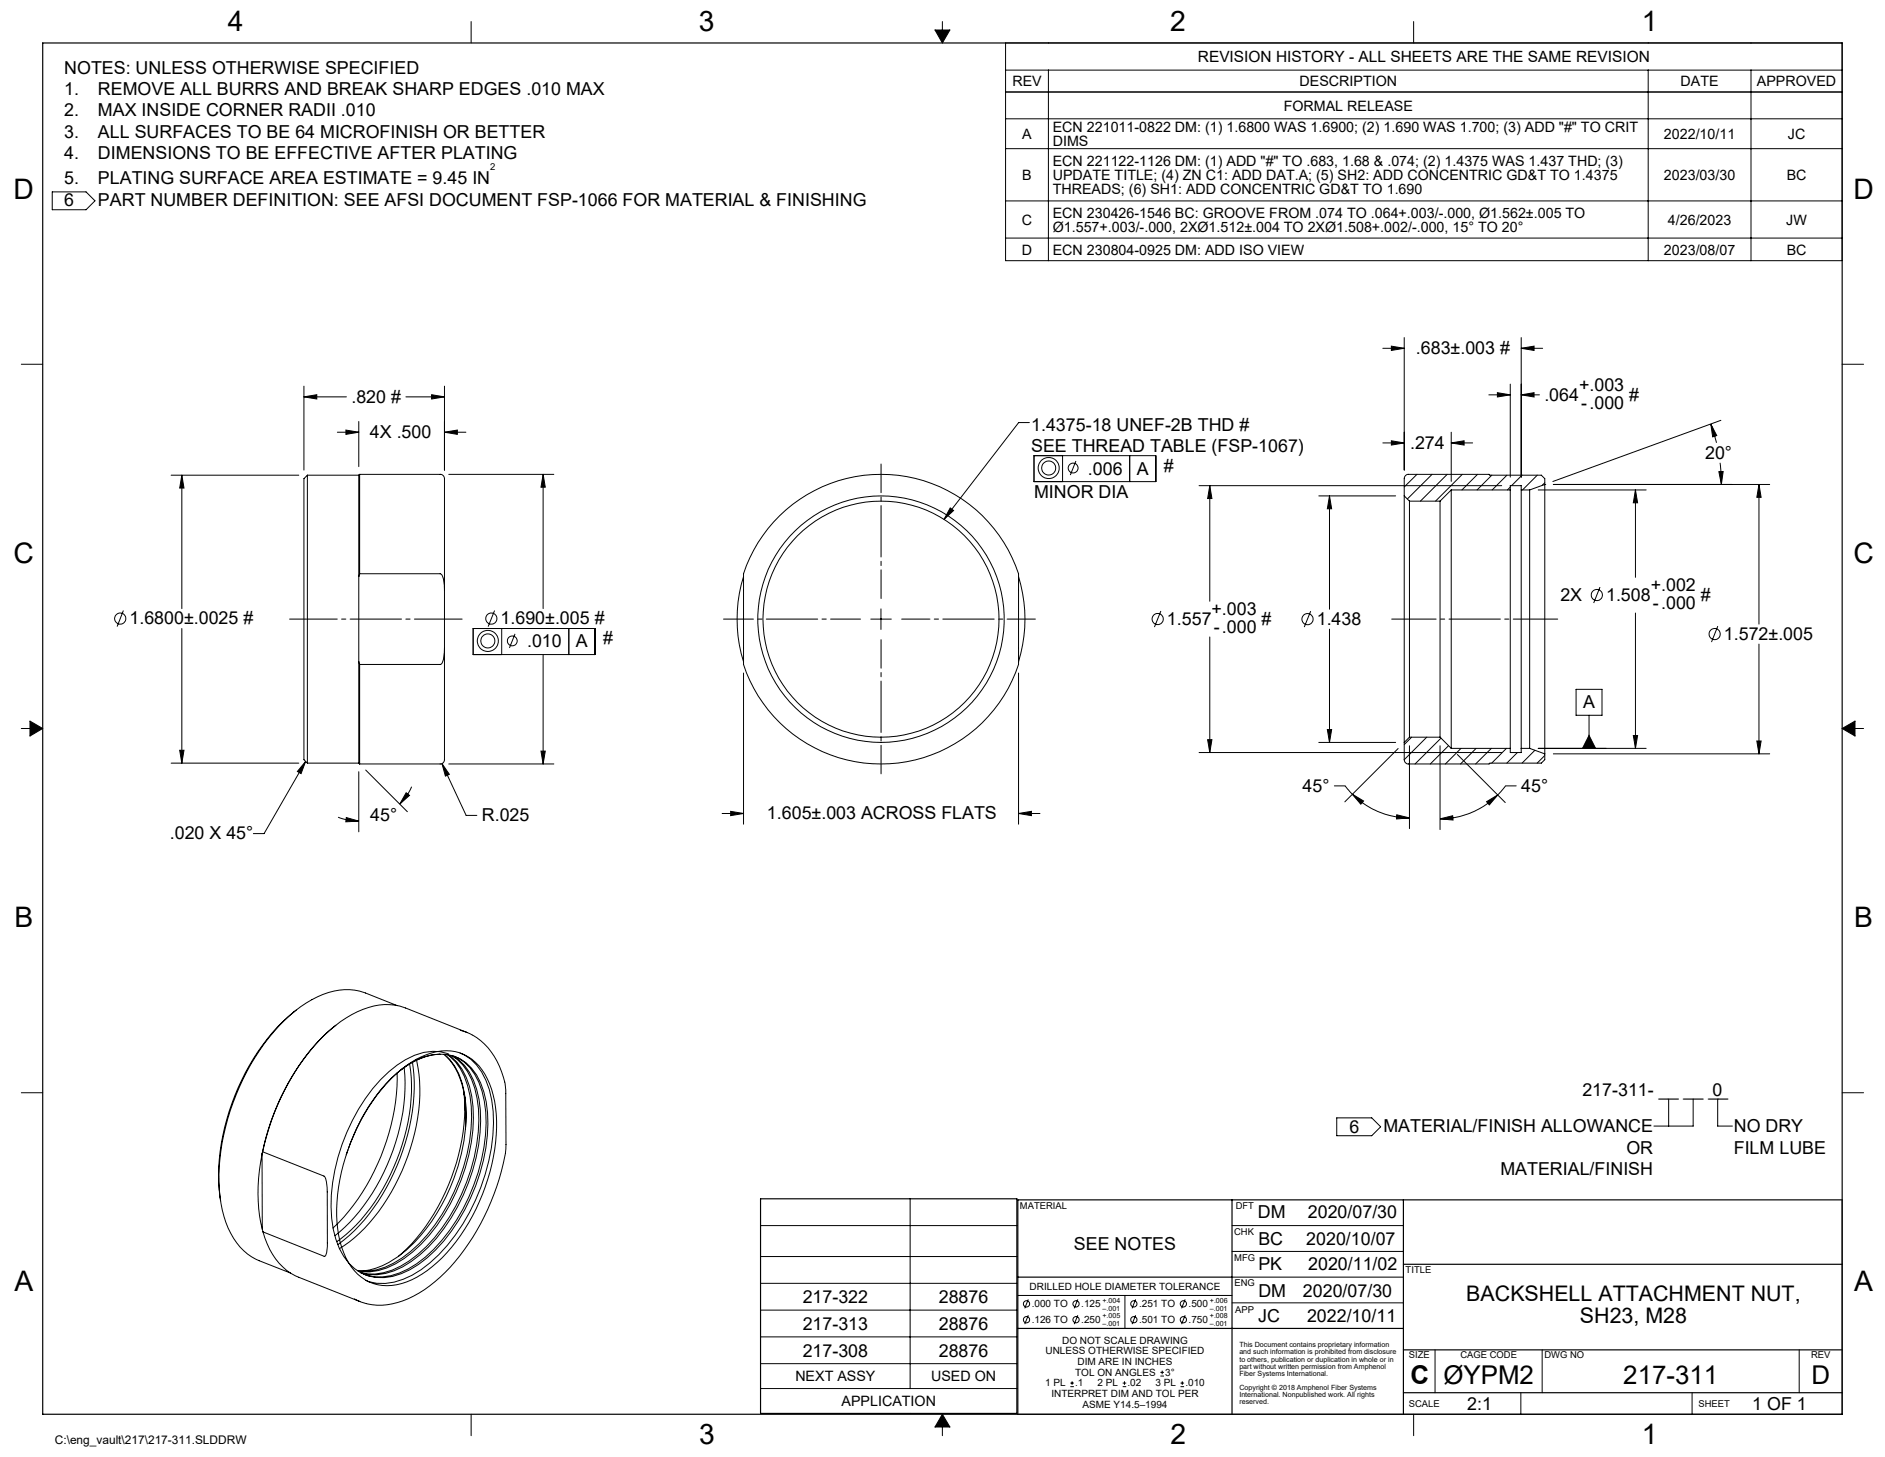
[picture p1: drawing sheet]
<svg xmlns="http://www.w3.org/2000/svg" width="559mm" height="432mm" viewBox="0 0 559 432" stroke-linecap="round" stroke-linejoin="round" font-family="sans-serif">
<g fill="none" stroke="#000" stroke-width=".3">
<path d="M139.7 6.4v6.3M277.2 8.9h4.4l-2.2 3.8zM279.4 6.4v2.5M298.1 12.7h248v64.6h-248zM419.1 6.4v6.3M298.1 27.3h248M298.1 20.8h248M298.1 35.2h248M310.8 20.8v56.5M488.6 20.8v56.5M519.1 20.8v56.5M15.5 56.9h10l2.7 2.6-2.7 2.7h-10z"/>
<path d="M298.1 44.1h248M298.1 59.5h248M298.1 70.6h248M6.3 107.9h6.4M90.1 117.6l3.8-.6v1.3zM90.1 114.4v24.9M90.1 117.6h12.6M120.3 117.6h11.5M128 117l3.8 .6-3.8 .7zM131.8 114.4v24.9M409.9 103.2h6.4M412.5 102.6l3.8 .6-3.8 .7z"/>
<path d="M416.3 100v39.3M441.4 117h6.3M443.9 116.4l3.8 .6-3.8 .7zM447.7 113.8v27.6M451 100v41.4M451 117h5.4M451 103.2h6.3M451 117l3.8-.6v1.3zM451 103.2l3.8-.6v1.3zM546.1 107.9h6.3M100 128.1h6.4M102.6 127.5l3.8 .6-3.8 .6z"/>
<path d="M106.4 124.9v13.4M131.8 128.1l3.8-.6v1.2zM131.8 128.1h6.3M305.2 125.2h-3.2l-22.1 28.7M306.5 135h36.1v7.7h-36.1zM315 135v7.7M318.9 136.6l-1.6 4.2M334.9 135v7.7M409.9 131.3h6.4M412.5 130.6l3.8 .7-3.8 .6zM430.2 131.3l3.8-.7v1.3zM430.2 128.1v14.6"/>
<path d="M430.2 131.3h6.4M507.2 125.7l1.7 3.4-1.2 .4zM507.2 125.7l1.6 5.5M509.6 139.8l1.2-.1-.5 3.9zM509.9 137.2l.4 6.4M510.2 124.6l-49.9 18.1M50.7 140.8h37.9M53.9 140.8l.6 3.8h-1.2zM53.9 140.8v39.6M91.1 140.8v85.4M91.1 140.8l-1 1.1v83.2l1 1.1M91.1 140.8h15.3"/>
<path d="M106.4 140.8v30.1M106.6 140.6h23.9a1.55 1.55 0 0 1 1.3 2.2v32.1M106.6 140.6v29.4M106.6 140.6l-.2 .2M133 140.6h31.2M161 140.6l.6 3.8h-1.2zM161 140.6v39.8M231.1 152.8a42.9 42.9 0 0 1 70.8 17.4v26.5a42.8 42.8 0 0 1-40.7 29.7 42.8 42.8 0 0 1-40.8-29.6v-26.5a40 40 0 0 1 10.7-17.5zM281.7 150.5l1 .8-2.8 2.6zM355.5 143.9h89.7M358.6 143.9l.7 3.8h-1.3zM358.6 143.9v34.3"/>
<path d="M390.9 147h22.8M394.1 147v33.6M394.1 147l.7 3.8h-1.3zM416.3 147v73M416.3 147l1.5 1.5M417.8 148.5v70M417.8 148.5h9.1M420.1 140.6l-3.8 3.7M424.5 140.6l-7.3 7.3M426.9 148.5v70M429 140.6l-7.9 7.9M430.2 145.2v76.6"/>
<path d="M430.2 145.2h17.5M430.2 145.2l-3.3 3.3M433.5 140.6l-7.9 7.9M438 140.6l-4.6 4.6M442.2 140.8l-4.3 4.4M446.7 140.8l-4.4 4.4M447.7 145.2v76.6M447.7 145.2v-1.3h3.3v1.3M447.7 144.4l-.8 .8M451 145.2v76.6M451 145.2h2.5M451.2 140.8l-3.1 3.1"/>
<path d="M453.5 145.2v76.6M455.7 140.8l-4.4 4.4M456 145.2h32M457.9 143.6v-1.7l-1-1.1h-15.2l-.3-.2h-23.9a1.26 1.26 0 0 0-1.2 1.3v5.1M457.9 143.6v79.8M457.9 143.6l-4.4 1.6M457.9 143.1l-.7 .7M457.9 143.6h.1M460.5 143.6h64.1M484.8 145.2v25.9M484.8 145.2l.7 3.8h-1.3zM521.4 143.6v41.4"/>
<path d="M521.4 143.6l.7 3.8h-1.3zM106.4 170.9v25.2M106.6 170l24 .1a1.77 1.77 0 0 1 .9 1.5l.3 3.3M106.6 170l-.2 .9M131.8 174.9v17.2M220.4 170.9a42.7 42.7 0 0 0 0 25.2M301.9 170.9a42.7 42.7 0 0 1 0 25.2M474.3 174l-1.9 4.7M36.6 180.9l-1.9 4.8M53.9 186.3v39.9M106.4 196.1v30.1M106.4 196.1l.2 .8"/>
<path d="M106.6 196.9v29.5M131.8 192.1v31.5a2.36 2.36 0 0 1-.8 2.7l-24.4 .1M131.8 192.1a6.3 6.3 0 0 1-1.1 4.8h-24.1M140.3 186.3h36.1v7.7h-36.1zM146.6 180.9l-1.9 4.8M148.7 186.3v7.7M152.7 187.9l-1.7 4.1M161 194v32.4M168.6 186.3v7.7M220.4 199.5v44.8M258.1 183.5h6.1M261.2 180.4v6.1"/>
<path d="M301.9 199.5v44.8M344.1 181.1l-1.9 4.7M358.6 188.8v34.2M388.5 181.1l-1.9 4.7M394.1 186.4v33.6M484.8 181.7v40.1M509.2 185.6l-1.8 4.7M521.4 190.9v32.5M6.3 215.9h2.6M8.9 213.7l3.8 2.2-3.8 2.2zM358 219.2h1.3l-.7 3.8zM393.5 216.2h1.3l-.7 3.8z"/>
<path d="M417.8 218.5l-1.5 1.5M417.8 218.5h9.1M418.5 218.5l-2.2 2.2M422.9 218.5l-6.6 6.6M426.9 218.5l3.3 3.3M427.2 218.8l-7.7 7.6M467.2 204.3h7.7v7.7h-7.7zM471.1 217.9l1.9 3.9h-3.9zM471.1 212v9.8M484.2 218h1.3l-.7 3.8zM520.8 219.6h1.3l-.7 3.8zM546.1 215.9l3.8-2.2v4.4z"/>
<path d="M549.9 215.9h2.5M50.7 226.2h37.9M53.3 222.4h1.2l-.6 3.8zM90.6 225.7l-1.3 3.6-1.1-.7zM90.6 225.7l-12.3 21.4h-3.2M91.1 226.2h15.3M106.4 226.2l.2 .2M106.4 228.7v17.8M108.4 228.2l12.4 12.4M120.4 234.9l1 .8-2.9 2.6zM122 233.2l-1.5 2.7-2 2.4M131 226.3l2.2 3.2-1.2 .5z"/>
<path d="M131 226.3l7.2 15.4h3.2M133 226.4h31.2M160.4 222.6h1.2l-.6 3.8zM355.5 223h89.7M390.9 220h22.8M395.6 232.9h3.1l2.2 2.5M400.9 235.4l3.3 2-.8 .9zM400.9 235.4a23.7 23.7 0 0 0 16.9 7M414.5 221.8l-15.8 15.8M416.3 220v5.1M417.8 221v24.6M426.9 221v24.9"/>
<path d="M429.4 221l-5.4 5.4M430.2 221.8h17.5M432 223.6l14.2 14.2M433.1 221.8l-4.6 4.6M437.6 221.8l-4.6 4.6M440.7 237.6l3.3-2-2.5 2.9zM442.1 221.8l-4.7 4.6M444 235.6a24.3 24.3 0 0 1-17.1 7.1M446.6 221.8l-4.4 4.4M447.7 221.8v1.2h3.3v-1.2M449.5 232.9h-3.2l-2.3 2.7M449.8 223l-3.1 3.2"/>
<path d="M451 221.8h2.5M451.1 221.8l-.1 .1M453.5 221.8l4.4 1.6M455 222.4l-3.8 3.8M456 221.8h32M457.9 223.4v1.7l-1 1.1h-15.2l-.3 .2h-23.9a1.26 1.26 0 0 1-1.2-1.3M457.9 223.9l-2.2 2.3M460.5 223.4h64.1M100.2 242.2l3 .9 3.2 .2M102.7 242.3l3.7 1-3.9 .3zM214.1 241.1h6.3M216.6 240.5l3.8 .6-3.8 .6z"/>
<path d="M301.9 241.1l3.9-.6v1.2zM301.9 241.1h6.4M414.1 241.5l3.7 .9-3.8 .3zM426.9 242.7l3.7-.9 .1 1.2zM87.8 299.4a62.1 62.1 0 0 0-20.6 32.3 55.1 55.1 0 0 0-1.8 24.1M117.7 298l-9.4-3.7a18.2 18.2 0 0 0-15.8 2 51.3 51.3 0 0 0-19.3 21.2 66.1 66.1 0 0 0-8 37.1 24.8 24.8 0 0 0 8.2 17.1l3.4 1.9 9.3 3.7M99.6 303.8a64.6 64.6 0 0 0-20.8 33.4l-1.1 4.8M115.9 319.7a25.7 25.7 0 0 1 15-8.2 13.3 13.3 0 0 1 13.6 8.2 37.4 37.4 0 0 1 1.8 23.2 57.3 57.3 0 0 1-18.2 32.5 19.9 19.9 0 0 1-16.1 5.4 14.2 14.2 0 0 1-10.1-9.6 40.8 40.8 0 0 1-.7-23.9 59.2 59.2 0 0 1 14.7-27.6zM117.7 318a64.1 64.1 0 0 1-19 45.9M119.8 316.4a60.6 60.6 0 0 1-19.1 48.7l-1.4 1.1M121.4 315.3a58 58 0 0 1-7.9 37 47.4 47.4 0 0 1-13.7 15.7M122.3 314.8a60.2 60.2 0 0 1-7.8 37.2 49.8 49.8 0 0 1-14.3 16.9"/>
<path d="M123.5 314.2a50.8 50.8 0 0 1-2.6 28.3 56.5 56.5 0 0 1-17.3 25.6l-3 2M130.4 312.4a20.1 20.1 0 0 0-12.5 5.5 51.6 51.6 0 0 0-14.5 22.3M130.4 312.4a21 21 0 0 0-12 5M131.6 312.5a20.5 20.5 0 0 1 6.3 14l.2 3.9-.1 4.2M131.8 312.5a20.4 20.4 0 0 1 6.3 14.7l.1 3.3-.2 4.1M132.5 312.5a17.4 17.4 0 0 1 6.8 12.2 53.5 53.5 0 0 1-8.2 35.2 38.6 38.6 0 0 1-17 15.7 14.7 14.7 0 0 1-8.1 1M132.9 312.6a17.3 17.3 0 0 1 6.9 12.3 53.5 53.5 0 0 1-8.2 35.2 38.6 38.6 0 0 1-16.9 15.7 14.5 14.5 0 0 1-8.5 .9M133 312.4a14.3 14.3 0 0 0-12.8 1.6 44.8 44.8 0 0 0-17.4 21.5 51 51 0 0 0-4 28.7 18.1 18.1 0 0 0 8.2 13.1 15.3 15.3 0 0 0 14.5-1 45.3 45.3 0 0 0 18-21.3 50.5 50.5 0 0 0 4.6-28.4 19.6 19.6 0 0 0-5.9-11.6 11.5 11.5 0 0 0-7.8-2.6M133.8 312.8a17.1 17.1 0 0 1 7.6 12.7 51.9 51.9 0 0 1-6.3 31.9 43.7 43.7 0 0 1-16.3 17.8 16.5 16.5 0 0 1-11.9 2M134.1 312.9a14.9 14.9 0 0 1 7.2 9.9 42.6 42.6 0 0 1-1.2 24.1 54.2 54.2 0 0 1-15.7 25 20.7 20.7 0 0 1-15.1 5.9l-2.1-.5M134.6 313.1a14.5 14.5 0 0 1 8.3 10.3 45.8 45.8 0 0 1-2.5 27.8 50.5 50.5 0 0 1-16.9 23.3 17.5 17.5 0 0 1-14.9 3.4l-.9-.4M136.4 312.1a15.3 15.3 0 0 1 8.7 10.8 44.7 44.7 0 0 1-1.3 25.2 56.1 56.1 0 0 1-16.3 26.2 21.8 21.8 0 0 1-15.8 6l-3.3-.9"/>
<path d="M136.5 305.3l3.5 1.4M138.4 306l-18.2-7.3a17.5 17.5 0 0 0-14.3 1.2 46.9 46.9 0 0 0-18.6 18.1 73 73 0 0 0-9.4 23.3M140.1 306.8a21.3 21.3 0 0 1 9.8 17.3l.1 15.1a54.3 54.3 0 0 1-5.4 19.2 57.8 57.8 0 0 1-18.8 23.8 21.6 21.6 0 0 1-17.1 4.2M6.3 323.8h6.4M137.5 323.8l.5 5.4-.4-5.2M137.5 323.8a61.2 61.2 0 0 1-14 43.1l-2.8 3.1-2.6 2.3M138 334.6a56.4 56.4 0 0 1-17.6 36 22.4 22.4 0 0 1-13.8 6.1M396.3 331.3h10.3l2.7 2.6-2.7 2.7h-10.3zM494.7 325.8v7.9M501.9 325.8v7.9h-11.6M509.2 325.8v7.9h4.4M546.1 323.8h6.3"/>
<path d="M77.7 342a50.5 50.5 0 0 0 .1 22.3M77.7 342l.1 22.3M77.9 341.3l18.4 7.5a9.6 9.6 0 0 1 .7 4.4v15.2a4.9 4.9 0 0 1-.8 3.9l-18.2-7.2M77.9 341.3l-.2 .7M103.2 340.8l-.6 1.4M269.8 355.3v56.2M546.1 355.6v63.5h-244.4M77.8 364.3l.2 .8M78 365.1a19.2 19.2 0 0 0 10.5 13.4l18.2 7.2M225.5 363.2h75.9M225.5 372.4h75.9M365.2 363.2h50.8"/>
<path d="M365.2 370.9h50.8M365.2 378.5h50.8M105.1 385l3.5 1.4M225.5 380.3h75.9M225.5 388.3h75.9M225.5 396.2h75.9M301.7 383.9h63.5M304.8 385.1l-1 2.6M304.8 389.8l-1 2.6M319.5 385.1l-1 2.6M319.5 389.8l-1 2.6M333.5 383.9v9.8"/>
<path d="M336.7 385.1l-1.1 2.6M336.7 389.8l-1.1 2.6M351.3 385.1l-1 2.6M351.3 389.8l-1 2.6M365.2 386.1h50.8M139.7 419.1v6.4M225.5 404.1h75.9M225.5 411.5h75.9M279.4 419.1l2.2 3.8h-4.4zM317.3 411h1M317.3 409.9h1M317.8 409.4v1"/>
<path d="M332.8 411h1.1M332.8 409.9h1.1M333.3 409.4v1M344 407.8h1.1M344 406.7h1.1M344.5 406.2v1.1M350 411h1M350 409.9h1M350.5 409.4v1M419.1 419.1v6.4M425.4 400v12.7M450.9 412.7v6.4"/>
<path d="M457.2 400v12.7M501.6 412.7v6.4M533.4 400v12.7M279.4 422.9v2.6"/>
<circle cx="310.9" cy="138.7" r="2.07"/>
<circle cx="310.9" cy="138.7" r="3.1"/>
<circle cx="318.1" cy="138.7" r="1.45"/>
<circle cx="473.4" cy="176.3" r="1.66"/>
<circle cx="35.6" cy="183.3" r="1.65"/>
<circle cx="144.6" cy="189.9" r="2.07"/>
<circle cx="144.6" cy="190" r="3.1"/>
<circle cx="145.7" cy="183.3" r="1.66"/>
<circle cx="151.9" cy="189.9" r="1.45"/>
<circle cx="261.2" cy="183.5" r="35"/>
<circle cx="261.2" cy="183.5" r="36.5"/>
<circle cx="343.2" cy="183.5" r="1.65"/>
<circle cx="387.6" cy="183.5" r="1.65"/>
<circle cx="508.3" cy="187.9" r="1.66"/>
<circle cx="304.3" cy="391.1" r=".92"/>
<circle cx="304.3" cy="386.4" r=".92"/>
<circle cx="319" cy="391.1" r=".92"/>
<circle cx="319" cy="386.4" r=".92"/>
<circle cx="336.1" cy="391.1" r=".93"/>
<circle cx="336.1" cy="386.4" r=".92"/>
<circle cx="350.8" cy="391.1" r=".93"/>
<circle cx="350.8" cy="386.4" r=".92"/>
</g>
<path d="M12.7 12.7h533.4v406.4h-533.4zM225.5 355.3h75.9v63.6h-75.9zM365.2 355.6v63.5M416 355.6v63.5M546.1 355.6h-244.4v63.5M301.7 378.5h63.5M416 374.7h130.1M301.7 393.7h114.3M416 412.7h130.1M416 400h130.1" fill="none" stroke="#000" stroke-width=".35"/>
<path d="M8.9 213.7v4.4l3.8-2.2zM546.1 215.9l3.8 2.2v-4.4zM277.2 8.9l2.2 3.8 2.2-3.8zM279.4 419.1l-2.2 3.8h4.4z" fill-rule="evenodd" fill="#000"/>
<path d="M261.2 177.4v-39.9" fill="none" stroke="#000" stroke-width=".3" stroke-dasharray="15.2 1.3 1.3 1.3" stroke-dashoffset="6.7"/>
<path d="M255.1 183.5h-40.6" fill="none" stroke="#000" stroke-width=".3" stroke-dasharray="15.2 1.3 1.3 1.3" stroke-dashoffset="6.4"/>
<path d="M261.2 189.6v39.7M267.3 183.5h39.6" fill="none" stroke="#000" stroke-width=".3" stroke-dasharray="15.2 1.3 1.3 1.3" stroke-dashoffset="6.8"/>
<path d="M85.8 183.5h51.2" fill="none" stroke="#000" stroke-width=".3" stroke-dasharray="15.2 1.3 1.3 1.3" stroke-dashoffset="1.1"/>
<path d="M412.6 183.5h49.2" fill="none" stroke="#000" stroke-width=".3" stroke-dasharray="15.2 1.3 1.3 1.3" stroke-dashoffset="2.1"/>
<g fill="#000">
<path d="M53.9 140.8l.6 3.8h-1.2zM53.3 222.4h1.2l-.6 3.8zM161 140.6l.6 3.8h-1.2zM160.4 222.6h1.2l-.6 3.8zM90.1 117.6l3.8-.6v1.3zM128 117l3.8 .6-3.8 .7zM131.8 128.1l3.8-.6v1.2zM102.6 127.5l3.8 .6-3.8 .6zM102.7 242.3l3.7 1-3.9 .3zM120.4 234.9l1 .8-2.9 2.6zM90.6 225.7l-1.3 3.6-1.1-.7zM131 226.3l1 3.7 1.2-.5zM216.6 240.5l3.8 .6-3.8 .6zM301.9 241.1l3.9-.6v1.2zM400.9 235.4l3.3 2-.8 .9zM414.1 241.5l3.7 .9-3.8 .3zM426.9 242.7l3.7-.9 .1 1.2zM440.7 237.6l3.3-2-2.5 2.9zM394.1 147l.7 3.8h-1.3zM393.5 216.2h1.3l-.7 3.8zM358.6 143.9l.7 3.8h-1.3zM358 219.2h1.3l-.7 3.8zM412.5 130.6l3.8 .7-3.8 .6zM430.2 131.3l3.8-.7v1.3zM451 117l3.8-.6v1.3zM443.9 116.4l3.8 .6-3.8 .7zM412.5 102.6l3.8 .6-3.8 .7zM451 103.2l3.8-.6v1.3zM484.8 145.2l.7 3.8h-1.3zM484.2 218h1.3l-.7 3.8z"/>
<path d="M281.7 150.5l1 .8-2.8 2.6zM471.1 217.9l1.9 3.9h-3.9z"/>
<path d="M509.6 139.8l1.2-.1-.5 3.9zM507.2 125.7l1.7 3.4-1.2 .4zM521.4 143.6l.7 3.8h-1.3zM520.8 219.6h1.3l-.7 3.8z"/>
</g>
<g font-size="8.4">
<text x="67.5" y="9.3">4</text>
<text x="207.2" y="9.3">3</text>
<text x="346.9" y="9.3">2</text>
<text x="486.8" y="9.3">1</text>
<text x="4" y="58.9">D</text>
<text x="549.4" y="58.9">D</text>
<text x="4" y="166.9">C</text>
<text x="549.4" y="166.9">C</text>
<text x="4.3" y="274.6">B</text>
<text x="549.7" y="274.6">B</text>
<text x="4.3" y="382.6">A</text>
<text x="549.7" y="382.6">A</text>
<text x="207.3" y="428">3</text>
<text x="347" y="428">2</text>
<text x="486.8" y="428">1</text>
</g>
<g font-size="7.7">
<text x="418.1" y="410.2">C</text>
<text x="427.9" y="410.2">ØYPM2</text>
<text x="481.2" y="410.2">217-311</text>
<text x="537" y="410.2">D</text>
</g>
<g font-size="6.3">
<text x="434.7" y="385.7">BACKSHELL ATTACHMENT NUT,</text>
<text x="468.4" y="392">SH23, M28</text>
</g>
<g font-size="5.3">
<text x="19" y="21.9">NOTES: UNLESS OTHERWISE SPECIFIED</text>
<text x="19" y="28.2">1.</text>
<text x="29" y="28.2">REMOVE ALL BURRS AND BREAK SHARP EDGES .010 MAX</text>
<text x="19" y="34.5">2.</text>
<text x="29" y="34.5">MAX INSIDE CORNER RADII .010</text>
<text x="19" y="40.8">3.</text>
<text x="29" y="40.8">ALL SURFACES TO BE 64 MICROFINISH OR BETTER</text>
<text x="19" y="47.1">4.</text>
<text x="29" y="47.1">DIMENSIONS TO BE EFFECTIVE AFTER PLATING</text>
<text x="19" y="54.4">5.</text>
<text x="29" y="54.4">PLATING SURFACE AREA ESTIMATE = 9.45 IN</text>
<text x="19" y="61">6</text>
<text x="29.1" y="61">PART NUMBER DEFINITION: SEE AFSI DOCUMENT FSP-1066 FOR MATERIAL &amp; FINISHING</text>
<text x="419.7" y="105">.683±.003 #</text>
<text x="104.2" y="119.4">.820 #</text>
<text x="457.8" y="118.7">.064</text>
<text x="468.1" y="115.8">+.003</text>
<text x="483" y="118.7">#</text>
<text x="468.8" y="121.1">-.000</text>
<text x="109.7" y="129.8">4X .500</text>
<text x="305.7" y="127.7">1.4375-18 UNEF-2B THD #</text>
<text x="305.7" y="133.9">SEE THREAD TABLE (FSP-1067)</text>
<text x="418" y="133">.274</text>
<text x="505.5" y="135.9">20°</text>
<text x="322.5" y="140.7">.006</text>
<text x="337" y="140.7">A</text>
<text x="345.1" y="139.8">#</text>
<text x="306.6" y="147.5">MINOR DIA</text>
<text x="462.6" y="178.1">2X</text>
<text x="476.1" y="178.1">1.508</text>
<text x="489.4" y="175.2">+.002</text>
<text x="504.2" y="178.1">#</text>
<text x="38.4" y="185.1">1.6800±.0025 #</text>
<text x="148.4" y="185.1">1.690±.005 #</text>
<text x="345.9" y="185.2">1.557</text>
<text x="359.2" y="182.3">+.003</text>
<text x="374" y="185.2">#</text>
<text x="390.4" y="185.2">1.438</text>
<text x="490" y="180.5">-.000</text>
<text x="156.3" y="191.9">.010</text>
<text x="170.7" y="191.9">A</text>
<text x="178.8" y="191">#</text>
<text x="359.8" y="187.6">-.000</text>
<text x="511.1" y="189.7">1.572±.005</text>
<text x="469.3" y="209.9">A</text>
<text x="386.1" y="234.7">45°</text>
<text x="451" y="234.7">45°</text>
<text x="109.8" y="243.4">45°</text>
<text x="142.8" y="243.4">R.025</text>
<text x="227.4" y="242.9">1.605±.003 ACROSS FLATS</text>
<text x="50.4" y="248.8">.020 X 45°</text>
<text x="469.1" y="324.9">217-311- __ __ __</text>
<text x="507.7" y="324.9">0</text>
<text x="400" y="335.7">6</text>
<text x="410.1" y="335.6">MATERIAL/FINISH ALLOWANCE</text>
<text x="514" y="335.6">NO DRY</text>
<text x="482.1" y="341.9">OR</text>
<text x="514" y="341.9">FILM LUBE</text>
<text x="444.8" y="348.1">MATERIAL/FINISH</text>
<text x="372.9" y="361.1">DM</text>
<text x="387.7" y="361.1">2020/07/30</text>
<text x="318.4" y="370.4">SEE NOTES</text>
<text x="373" y="369.1">BC</text>
<text x="387.2" y="369.1">2020/10/07</text>
<text x="373" y="376.4">PK</text>
<text x="387.8" y="376.5">2020/11/02</text>
<text x="238" y="386.2">217-322</text>
<text x="278.3" y="386.2">28876</text>
<text x="373" y="384.3">DM</text>
<text x="386.2" y="384.3">2020/07/30</text>
<text x="238" y="394.2">217-313</text>
<text x="278.3" y="394.2">28876</text>
<text x="373" y="391.7">JC</text>
<text x="387.5" y="391.9">2022/10/11</text>
<text x="238" y="402.1">217-308</text>
<text x="278.3" y="402.1">28876</text>
<text x="435" y="417.9">2:1</text>
<text x="519.5" y="417.9">1 OF 1</text>
</g>
<text font-size="4.6" x="355.1" y="18.4">REVISION HISTORY - ALL SHEETS ARE THE SAME REVISION</text>
<g font-size="4.2">
<text x="300.1" y="25.6">REV</text>
<text x="385.3" y="25.6">DESCRIPTION</text>
<text x="498.2" y="25.6">DATE</text>
<text x="520.8" y="25.6">APPROVED</text>
<text x="380.6" y="32.8">FORMAL RELEASE</text>
<text x="303.1" y="41.2">A</text>
<text x="312.1" y="39.1">ECN 221011-0822 DM: (1) 1.6800 WAS 1.6900; (2) 1.690 WAS 1.700; (3) ADD &quot;#&quot; TO CRIT</text>
<text x="493.3" y="41.2">2022/10/11</text>
<text x="530" y="41.2">JC</text>
<text x="312.1" y="43.3">DIMS</text>
<text x="303.1" y="53.4">B</text>
<text x="312.1" y="49.1">ECN 221122-1126 DM: (1) ADD &quot;#&quot; TO .683, 1.68 &amp; .074; (2) 1.4375 WAS 1.437 THD; (3)</text>
<text x="312.1" y="53.4">UPDATE TITLE; (4) ZN C1: ADD DAT.A; (5) SH2: ADD CONCENTRIC GD&amp;T TO 1.4375</text>
<text x="493.3" y="53.4">2023/03/30</text>
<text x="529.7" y="53.4">BC</text>
<text x="312.1" y="57.6">THREADS; (6) SH1: ADD CONCENTRIC GD&amp;T TO 1.690</text>
<text x="312.1" y="64.5">ECN 230426-1546 BC: GROOVE FROM .074 TO .064+.003/-.000, Ø1.562±.005 TO</text>
<text x="302.9" y="66.6">C</text>
<text x="312.1" y="68.7">Ø1.557+.003/-.000, 2XØ1.512±.004 TO 2XØ1.508+.002/-.000, 15° TO 20°</text>
<text x="494.5" y="66.6">4/26/2023</text>
<text x="529.5" y="66.6">JW</text>
<text x="302.9" y="75.5">D</text>
<text x="312.1" y="75.5">ECN 230804-0925 DM: ADD ISO VIEW</text>
<text x="493.3" y="75.5">2023/08/07</text>
<text x="529.7" y="75.5">BC</text>
<text x="235.8" y="409.4">NEXT ASSY</text>
<text x="276" y="409.4">USED ON</text>
<text x="249.5" y="416.7">APPLICATION</text>
</g>
<text font-size="3.5" x="16.3" y="428">C:\eng_vault\217\217-311.SLDDRW</text>
<g font-size="3">
<text x="305.2" y="382.3">DRILLED HOLE DIAMETER TOLERANCE</text>
<text x="305.9" y="387.4">.000 TO</text>
<text x="320.5" y="387.4">.125</text>
<text x="337.7" y="387.4">.251 TO</text>
<text x="352.4" y="387.4">.500</text>
<text x="305.9" y="392.1">.126 TO</text>
<text x="320.5" y="392.1">.250</text>
<text x="337.7" y="392.1">.501 TO</text>
<text x="352.4" y="392.1">.750</text>
<text x="309.9" y="401.4">UNLESS OTHERWISE SPECIFIED</text>
<text x="314.9" y="398.2">DO NOT SCALE DRAWING</text>
<text x="318.7" y="407.7">TOL ON ANGLES</text>
<text x="319.4" y="404.5">DIM ARE IN INCHES</text>
<text x="345.4" y="407.7">3°</text>
<text x="309.8" y="410.9">1 PL</text>
<text x="318.7" y="410.9">.1</text>
<text x="325.3" y="410.9">2 PL</text>
<text x="334.2" y="410.9">.02</text>
<text x="342.5" y="410.9">3 PL</text>
<text x="351.4" y="410.9">.010</text>
<text x="311.7" y="414">INTERPRET DIM AND TOL PER</text>
<text x="320.9" y="417.2">ASME Y14.5–1994</text>
</g>
<g font-size="2.8">
<text x="145.3" y="50.4">2</text>
<text x="302.4" y="358.2">MATERIAL</text>
<text x="366.3" y="358.3">DFT</text>
<text x="365.9" y="365.9">CHK</text>
<text x="365.9" y="373.6">MFG</text>
<text x="416.7" y="377.3">TITLE</text>
<text x="366" y="381.2">ENG</text>
<text x="366.2" y="389">APP</text>
<text x="417.7" y="402.6">SIZE</text>
<text x="433" y="402.6">CAGE CODE</text>
<text x="457.8" y="402.6">DWG NO</text>
<text x="536.9" y="402.6">REV</text>
<text x="417.7" y="416.9">SCALE</text>
<text x="503.5" y="416.9">SHEET</text>
</g>
<g font-size="2.1">
<text x="326.8" y="386.1">+.004</text>
<text x="326.8" y="388.4">–.001</text>
<text x="358.7" y="386.1">+.006</text>
<text x="358.7" y="388.4">–.001</text>
<text x="326.8" y="390.7">+.005</text>
<text x="326.8" y="393">–.001</text>
<text x="358.7" y="390.7">+.008</text>
<text x="358.7" y="393">–.001</text>
<text x="367.4" y="399.3">This Document contains proprietary information</text>
<text x="367.4" y="401.4">and such information is prohibited from disclosure</text>
<text x="367.4" y="403.5">to others, publication or duplication in whole or in</text>
<text x="367.4" y="405.6">part without written permission from Amphenol</text>
<text x="367.4" y="407.7">Fiber Systems International.</text>
<text x="367.4" y="412">Copyright © 2018 Amphenol Fiber Systems</text>
<text x="367.4" y="414.1">International. Nonpublished work. All rights</text>
<text x="367.4" y="416.2">reserved.</text>
</g>
</svg>
